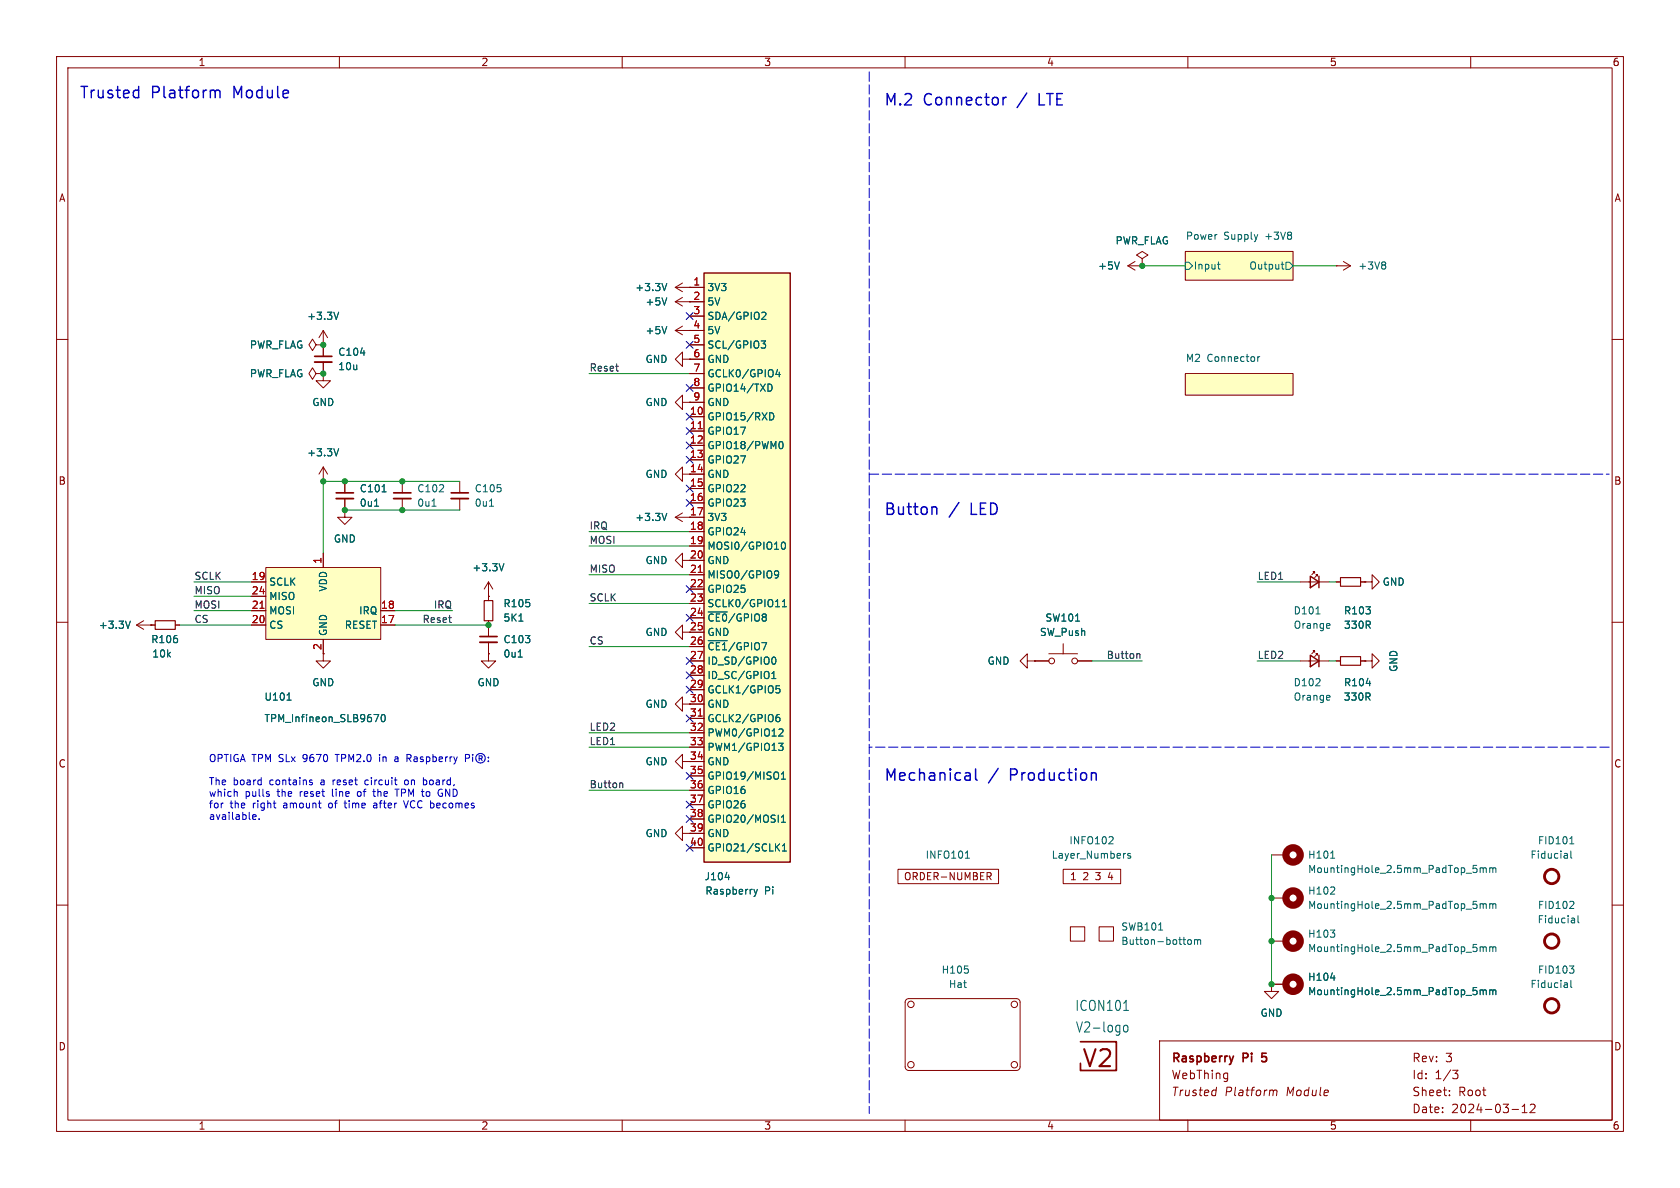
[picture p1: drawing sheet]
<svg xmlns="http://www.w3.org/2000/svg" width="297mm" height="210mm" viewBox="0 0 297 210" stroke-linecap="round" stroke-linejoin="round" font-family="sans-serif">
<g fill="none" stroke="#840000" stroke-width=".18">
<path d="M10 10h277v190h-277zM12 12h273v186h-273zM60 10v2M110 10v2M160 10v2M210 10v2M260 10v2M10 60h2M209.5 44.5h19.1v5h-19.1zM285 60h2M209.5 66h19.1v3.9h-19.1zM10 110h2"/>
<path d="M285 110h2M10 160h2M285 160h2M189.2 163.8h2.6v2.6h-2.6zM194.3 163.8h2.5v2.6h-2.5zM60 198v2M110 198v2M160 198v2M205 184h80v14h-80zM210 198v2M215.1 192.2l-.2 1.5M224.9 192.7l.2 .2"/>
<path d="M225.1 192.9l-.1 .8M225.1 192.9a.38 .38 0 0 1 .6-.1v.9M256.2 193.6v.1M256.2 192.8v.1M256.8 189.2h.9l-.5 .6 .5 .1v.5l-.2 .3h-.5M260 198v2M267.3 196.1h1.2M269.1 196.7h.9M269.1 195.6l.4-.4v1.5M270.5 195.3l.6-.1 .2 .1 .1 .3-.9 1.1h.9"/>
</g>
<path d="M218.1 186.7l-.4 1M223.1 187.5v.1M223.1 186.2v.7v-.1" fill="none" stroke="#840000" stroke-width=".3"/>
<g fill="#ffffc2" stroke="#ffffc2" stroke-width=".18">
<path d="M209.5 44.5h19.1v5h-19.1z"/>
<path d="M209.5 66h19.1v3.9h-19.1z"/>
</g>
<g fill="none" stroke="#006464" stroke-width=".18">
<path d="M209.5 46.4h.7l.6 .6-.6 .6h-.7zM215.2 46.7h.5M215.5 47.5l.2 .1M226.5 46.7h.5M226.7 46.3v1.1l.3 .2M227.3 46.4h.7l.6 .6-.6 .6h-.7zM222.3 63v.9M222.7 63l-.4 .3M204.8 164.4h.7M210.1 166.2l.3-.1 .2 .2v.4l-.2 .2h-.3l-.1-.2zM211.2 166.2l.3-.1 .2 .2M211.2 166.1v.8"/>
<path d="M211.7 166.3l.2-.2 .3 .1 .1 .7M211.7 166.3v.6"/>
</g>
<path d="M124.5 48.3h15.2v104.1h-15.2z" fill="#ffffc2"/>
<path d="M124.5 48.3h15.2v104.1h-15.2z" fill="none" stroke="#840000" stroke-width=".25"/>
<g fill="none" stroke="#840000" stroke-width=".18">
<path d="M121.9 50.8h2.6M121.9 53.3h2.6M121.9 55.9h2.6M121.9 58.4h2.6M199.4 47h2.5M199.4 47l1.3 .8M200.7 46.2l-1.3 .8M201.9 45.7l1-.6-1-.6-1 .6 1 .6v1.3M201.9 47h.1M236.2 47h.1M236.2 47h2.6M237.5 46.2l1.3 .8"/>
<path d="M238.8 47l-1.3 .8M120.6 71.1v-1.2l-1.2 1.2 1.2 1.3v-1.3h1.3M121.9 71.1h.1M121.9 73.7h2.6M121.9 76.2h2.6M121.9 78.7h2.6M121.9 61h2.6M121.9 63.5h2.6M121.9 66h2.6M121.9 68.6h2.6M121.9 71.1h2.6M119.4 91.4h5.1"/>
<path d="M119.4 91.4l1.2 .8M120.6 83.8v-1.2l-1.2 1.2 1.2 1.3v-1.3h3.9M120.6 99.1v-1.3l-1.2 1.3 1.2 1.2v-1.2h3.9M120.6 90.7l-1.2 .7M121.9 81.3h2.6M121.9 86.4h2.6M121.9 88.9h2.6M121.9 94h2.6M121.9 96.5h2.6M57.1 115.6v1.2h1.3l-1.3 1.3-1.2-1.3h1.2M86.4 115.6v1.2h1.2l-1.2 1.3-1.3-1.3h1.3M86.4 115.6h.1"/>
<path d="M121.9 101.6h2.6M121.9 104.1h2.6M121.9 106.7h2.6M121.9 109.2h2.6M121.9 111.8h2.6M121.9 114.3h2.6M121.9 116.8h2.6M121.9 119.4h2.6M181.6 116.8v-1.2l-1.3 1.2 1.3 1.3v-1.3h1.3M182.9 116.8h.1M182.9 116.8h2.5M185.4 115.6h5.1"/>
<path d="M188 113.8v1.8M190.5 116.8h2.5M121.9 121.9h2.6M121.9 124.5h2.6M121.9 127h2.6M121.9 129.5h2.6M121.9 132.1h2.6M121.9 134.6h2.6M121.9 137.2h2.6M121.9 139.7h2.6M120.6 147.3v-1.2l-1.2 1.2 1.2 1.3v-1.3h3.9M121.9 142.2h2.6"/>
<path d="M121.9 144.8h2.6M121.9 149.9h2.6M158.7 153.7h17.8v2.5h-17.8zM174.5 154.2h.5l.2 .3-.1 .4h-.6M174.8 154.9l.4 .6M188 153.7h10.1v2.5h-10.1zM224.8 151.1h2.5M160.2 176.7l.5-.2h19a.64 .64 0 0 1 .6 .7v11.4a.65 .65 0 0 1-.6 .6h-19a.64 .64 0 0 1-.7-.6v-11.4z"/>
<circle cx="185.9" cy="116.8" r=".51"/>
<circle cx="190" cy="116.8" r=".51"/>
<circle cx="161" cy="177.5" r=".57"/>
<circle cx="179.3" cy="177.5" r=".57"/>
<circle cx="161" cy="188.2" r=".57"/>
<circle cx="179.3" cy="188.2" r=".57"/>
</g>
<g fill="none" stroke="#006464" stroke-width=".18">
<path d="M134.9 55.2l.4 .1 .1 .3-.8 .9h.8M197.9 46.3l-.4 1.3M244.7 46.3l.3 .2-.3 .3 .3 .3v.2l-.3 .3M134.6 60.3h.7l-.4 .5 .4 .1v.4l-.2 .2h-.4M135.8 67.9a.64 .64 0 0 1 .7 .6 .64 .64 0 0 1-.7 .7M136.1 73a.64 .64 0 0 1 .7 .6 .64 .64 0 0 1-.7 .6M137.5 65.3l-.3 .9h.7M137.7 78.5l.1-.3 .2-.2a.68 .68 0 0 1 .5 .7 .68 .68 0 0 1-.5 .6l-.2-.1-.1-.4M137.8 65.8v.8M117.9 90.7l-.4 1.3M138.3 96l.1-.2a.68 .68 0 0 1 .5 .7 .68 .68 0 0 1-.5 .6l-.1-.1-.2-.4zM125.2 108.2h3.4"/>
<path d="M125.2 113.3h3.4M136.4 119.1l.4-.4v1.3M136.4 120h.8M136.6 116.2l.1-.1a.68 .68 0 0 1 .5 .7 .68 .68 0 0 1-.5 .6h-.1M137.1 107.3h.7M137.6 101.5l-.2 .2-.4-.1-.1-.1 .1-.5 .4-.1 .2 .1a.84 .84 0 0 1-.3 1.2h-.3M138.3 107.3h.7M138.3 106.4l.4-.4v1.3M190.1 109.8h.8M137.2 127l.2-.2h.2l.3 .2v.3l-.3 .3-.3-.1-.1-.2M137.6 136.7v.9M137.6 131.4h.8l-.4 .5 .4 .1v.5l-.2 .2-.5-.1"/>
<path d="M137.7 129l.5-.2 .2 .4-.8 .9h.8M137.8 126.3l-.4 .1-.2 .5M137.8 121.2h-.6v.6l.1-.1 .5 .1 .1 .2-.1 .4-.2 .1-.4-.1M138.1 137.7h.8M138.1 136.8l.4-.3v1.2M128.2 155.1h.8M133.3 157.2l.3 .9M133.6 158.1l-.3 .4M133.9 157.2l-.3 .9M137.3 149.7l.5 .7M137.8 149.2l-.7 .7M138.1 144.5l.4-.4v1.3"/>
<path d="M138.1 145.4h.8M138.3 149.5l.4-.3v1.2M138.3 150.4h.7M170.7 151.7h.7M170.9 150.6l.1-.2v1.3M196.5 147.9l.3 .2-.1 .3-.7 .8h.8M198.9 150.9h.1M199.8 150.9h-.3l-.1 .1v.2l.4 .1v.3h-.4M235.2 151.7h.8M260.5 153h.6M261 153.5l.1 .2-.1 .5M261.7 153.5l.3-.1 .2 .2"/>
<path d="M261.7 153.4v.8M262.2 153.6l.2-.2 .3 .1 .1 .7M262.2 153.6v.6M263.4 153.5l.3-.1 .2 .2M263.4 153.4v.8M263.9 153.6l.2-.2 .3 .1 .1 .7M263.9 153.6v.6M277 150.9l.1 .8M277.1 151.6l-.1 .1M277.1 151.2h-.1M277.5 149.2h.7M277.7 150.4v1.1l.2 .2"/>
<path d="M277.8 148.1l.1-.2v1.3M171.1 171.4v.5M198.7 178.6h.8M198.8 181.3a.39 .39 0 0 1 .6 .3v.5a.4 .4 0 0 1-.4 .3 .4 .4 0 0 1-.4-.3v-.5z"/>
</g>
<path d="M123.4 75.8h.8M123.4 101.2h.8M123.4 126.6h.8" fill="none" stroke="#a90000" stroke-width=".18"/>
<path d="M191 184.2h6.4v5h-6.4v-1.2" fill="none" stroke="#840000" stroke-width=".3"/>
<circle cx="274.3" cy="154.9" r="1.27" fill="none" stroke="#840000" stroke-width=".51"/>
<circle cx="228.6" cy="151.1" r="1.27" fill="none" stroke="#840000" stroke-width="1.3"/>
<path d="M47 100.3h20.3v12.7h-20.3z" fill="#ffffc2"/>
<g fill="none" stroke="#840000" stroke-width=".18">
<path d="M57.1 58.4v4.6M57.1 58.4l-.7 1.3M57.1 58.4l.8 1.3M119.4 53.3l1.2 .8M119.4 53.3h5.1M119.4 58.4l1.2 .8M119.4 58.4h5.1M119.4 50.8l1.2 .8M119.4 50.8h5.1M120.6 52.6l-1.2 .7M120.6 57.7l-1.2 .7M120.6 50l-1.2 .8"/>
<path d="M121.9 50.8h.1M121.9 55.9h2.6M201.9 47h.1M55.9 66l-.7-1-.6 1 .6 1.1 .7-1.1h1.2M55.9 61l-.7-1.1-.6 1.1 .6 1 .7-1h1.2M57.1 66h.1M57.1 61h.1M57.1 66v1.3h1.3l-1.3 1.3-1.2-1.3h1.2M57.1 64v2M120.6 63.5v-1.3l-1.2 1.3 1.2 1.3v-1.3h1.3M121.9 63.5h.1M121.9 71.1h.1"/>
<path d="M121.9 73.7h2.6M121.9 76.2h2.6M121.9 78.7h2.6M121.9 61h2.6M121.9 63.5h2.6M121.9 66h2.6M121.9 68.6h2.6M121.9 71.1h2.6M57.1 85.1h.1M57.1 82.6v2.5M57.1 97.8v2.5M57.1 82.6l-.7 1.2"/>
<path d="M57.1 82.6l.8 1.2M61 90.2v1.2h1.2l-1.2 1.3-1.3-1.3h1.3M61 90.2h.1M61 85.1v2M61 88.1v2.1M71.1 85.1v2M71.1 88.1v2.1M81.3 85.1v2M81.3 88.1v2.1M121.9 81.3h2.6M121.9 83.8h2.6M121.9 86.4h2.6"/>
<path d="M121.9 88.9h2.6M121.9 91.4h2.6M121.9 94h2.6M121.9 96.5h2.6M121.9 99.1h2.6M24.1 110.5h3.3M24.1 110.5l1.3 .8M25.4 109.7l-1.3 .8M26.7 110.5h.1M31 110.5h.7M44.4 110.5h2.6M44.4 108h2.6"/>
<path d="M44.4 102.9h2.6M44.4 105.4h2.6M47 100.3h20.3v12.7h-20.3zM57.1 113v2.6M67.3 110.5h2.5M67.3 108h2.5M86.4 105.4h.1M86.4 115.6h.1M86.4 102.9v3.3M86.4 109.7v2.8M86.4 113.5v2.1M86.4 102.9l-.8 1.2"/>
<path d="M86.4 102.9l.7 1.2M120.6 111.8v-1.3l-1.2 1.3 1.2 1.2v-1.2h3.9M121.9 116.8h2.6M121.9 101.6h2.6M121.9 104.1h2.6M121.9 106.7h2.6M121.9 109.2h2.6M121.9 114.3h2.6M121.9 119.4h2.6M182.9 116.8h.1M182.9 116.8h2.5M190.5 116.8h2.5"/>
<path d="M229.9 102.9h5M229.9 116.8h5M232.4 115.3v-.2h-.2h.2l-.5 .5M232.4 101.3v-.2h-.2h.2l-.5 .5M232.9 115.8v-.2h-.2h.2l-.5 .5M232.9 101.9v-.3h-.2h.2l-.5 .5M236.2 102.9h.8M236.2 116.8h.8M240.5 102.9h.8M240.5 116.8h.8M241.3 116.8h1.3v-1.2l1.2 1.2-1.2 1.3v-1.3M241.3 116.8h.1"/>
<path d="M241.3 102.9h1.3v-1.3l1.2 1.3-1.2 1.2v-1.2M241.3 102.9h.1M120.6 134.6v-1.2l-1.2 1.2 1.2 1.3v-1.3h3.9M120.6 124.5v-1.3l-1.2 1.3 1.2 1.2v-1.2h3.9M121.9 121.9h2.6M121.9 127h2.6M121.9 129.5h2.6M121.9 132.1h2.6M121.9 137.2h2.6M121.9 139.7h2.6M121.9 142.2h2.6M121.9 144.8h2.6"/>
<path d="M121.9 147.3h2.6M121.9 149.9h2.6M224.8 158.8h2.5M224.8 174v1.3h1.3l-1.3 1.2-1.3-1.2h1.3M224.8 174h.1M224.8 166.4h2.5M224.8 174h2.5"/>
</g>
<path d="M123.4 75.8h.8M46 107.5h.7M123.4 101.2h.8M123.4 126.6h.8" fill="none" stroke="#a90000" stroke-width=".18"/>
<g fill="none" stroke="#006464" stroke-width=".18">
<path d="M59.9 55.2l-.5 1.3M117.9 52.6l-.4 1.3M117.9 57.7l-.4 1.3M117.9 50.1l-.4 1.3M134.9 55.2l.4 .1 .1 .3-.8 .9h.8M197.9 46.3l-.4 1.3M59.9 79.3l-.5 1.3M63.7 62.4h.8M134.6 60.3h.7l-.4 .5 .4 .1v.4l-.2 .2h-.4M135.8 67.9a.64 .64 0 0 1 .7 .6 .64 .64 0 0 1-.7 .7M136.1 73a.64 .64 0 0 1 .7 .6 .64 .64 0 0 1-.7 .6M137.5 65.3l-.3 .9h.7"/>
<path d="M137.7 78.5l.1-.3 .2-.2a.68 .68 0 0 1 .5 .7 .68 .68 0 0 1-.5 .6l-.2-.1-.1-.4M137.8 65.8v.8M66.2 89.5h.7M67.5 86.9h.8M76.4 89.5h.7M86.5 89.5h.8M89.1 99.6l-.4 1.3M117.9 90.7l-.4 1.3M138.3 96l.1-.2a.68 .68 0 0 1 .5 .7 .68 .68 0 0 1-.5 .6l-.1-.1-.2-.4zM23 109.8l-.4 1.3M91.6 116.2h.7M91.7 109.8h.8"/>
<path d="M125.2 108.2h3.4M125.2 113.3h3.4M136.4 119.1l.4-.4v1.3M136.4 120h.8M136.6 116.2l.1-.1a.68 .68 0 0 1 .5 .7 .68 .68 0 0 1-.5 .6h-.1M137.1 107.3h.7M137.6 101.5l-.2 .2-.4-.1-.1-.1 .1-.5 .4-.1 .2 .1a.84 .84 0 0 1-.3 1.2h-.3M138.3 107.3h.7M138.3 106.4l.4-.4v1.3M190.1 109.8h.8M232.6 108.5h.8M234.9 110.2l.2 .3-.6 .1"/>
<path d="M235.1 111l-.2 .1M50.7 123.8h.8M66.1 126.3h.9l-.6 1.3M67.5 126.4l.2-.1a.68 .68 0 0 1 .4 .6 .68 .68 0 0 1-.4 .7l-.2-.1-.1-.4zM137.2 127l.2-.2h.2l.3 .2v.3l-.3 .3-.3-.1-.1-.2M137.6 136.7v.9M137.6 131.4h.8l-.4 .5 .4 .1v.5l-.2 .2-.5-.1M137.7 129l.5-.2 .2 .4-.8 .9h.8M137.8 126.3l-.4 .1-.2 .5M137.8 121.2h-.6v.6l.1-.1 .5 .1 .1 .2-.1 .4-.2 .1-.4-.1M138.1 137.7h.8M138.1 136.8l.4-.3v1.2"/>
<path d="M234.9 122.9l.2 .3-.6 .1M235.1 123.7l-.2 .1M241.5 120.8h.8M128.2 155.1h.8M133.3 157.2l.3 .9M133.6 158.1l-.3 .4M133.9 157.2l-.3 .9M137.3 149.7l.5 .7M137.8 149.2l-.7 .7M138.1 144.5l.4-.4v1.3M138.1 145.4h.8M138.3 149.5l.4-.3v1.2"/>
<path d="M138.3 150.4h.7M235.2 158.1h.8M235.9 156.9v.4M260.5 159.3h.6M261 159.9l.1 .2-.1 .4M261.7 159.8v.8M261.7 159.9l.3-.1 .2 .1M262.2 159.9v.7M262.2 159.9l.2-.1h.3l.1 .8M263.4 159.8v.8M263.4 159.9l.3-.1 .2 .1M263.9 159.9v.7"/>
<path d="M263.9 159.9l.2-.1h.3l.1 .8M278.1 159.4l.1 .2v.3l-.7 .7h.7M235.2 164.4h.8l-.5 .5M235.2 172.9h.8M235.9 165v.6M260.5 166.9h.6M260.5 174.6h.6M261 167.5l.1 .2-.1 .5M261 175.1l.1 .2-.1 .5M261.7 167.4v.8M261.7 175v.8M261.7 167.5l.3-.1 .2 .2"/>
<path d="M261.7 175.1l.3-.1 .2 .2M262.2 167.6l.2-.2h.3l.1 .8M262.2 167.6v.6M262.2 175.2v.6M262.2 175.2l.2-.2 .3 .1 .1 .7M263.4 167.5l.3-.1 .2 .2M263.4 167.4v.8M263.4 175v.8M263.4 175.1l.3-.1 .2 .2M263.9 167.6l.2-.2h.3l.1 .8M263.9 167.6v.6M263.9 175.2v.6"/>
<path d="M263.9 175.2l.2-.2 .3 .1 .1 .7M277 173.8l.1 .8M277.1 174.5l-.1 .1M277.1 174l-.1 .1M277.5 170.8h.7l-.4 .4M277.7 173.3v1.1l.2 .2M278.1 171.3l.1 .2-.1 .5M278.3 162.4l.1 .7M278.4 163.1h-.1M278.4 162.6l-.1 .1M279 161.9v1.1l.2 .1"/>
</g>
<path d="M27.4 109.7h3.6v1.6h-3.6zM85.6 106.2h1.5v3.5h-1.5zM237 116.1h3.5v1.5h-3.5zM237 102.1h3.5v1.5h-3.5z" fill="none" stroke="#840000" stroke-width=".2"/>
<path d="M231.6 115.8l1.6 1-1.6 1.1zM231.6 101.9l1.6 1-1.6 1zM233.2 101.9v2M233.2 115.8v2.1" fill="none" stroke="#840000" stroke-width=".25"/>
<g fill="none" stroke="#840000" stroke-width="1.3">
<circle cx="228.6" cy="158.7" r="1.27"/>
<circle cx="228.6" cy="166.4" r="1.27"/>
<circle cx="228.6" cy="174" r="1.27"/>
</g>
<g fill="none" stroke="#840000" stroke-width=".51">
<circle cx="274.3" cy="166.4" r="1.27"/>
<circle cx="274.3" cy="177.8" r="1.27"/>
</g>
<path d="M55.6 64h3.1M59.4 88.1h3.1M69.6 88.1h3M79.8 88.1h3M84.8 113.5h3.1" fill="none" stroke="#840000" stroke-width=".33"/>
<path d="M55.6 63h3.1M59.4 87.1h3.1M69.6 87.1h3M79.8 87.1h3M84.8 112.5h3.1" fill="none" stroke="#840000" stroke-width=".3"/>
<path d="M201.2 115.5l.3 .2v.7M109.7 138.4l.4 .2v.7" fill="none" stroke="#0f0f0f" stroke-width=".18"/>
<path d="M38.8 16l.1 1.3M172.5 135.9v1.7l.3 .3" fill="none" stroke="#0000c2" stroke-width=".25"/>
<g fill="none" stroke="#0000c2" stroke-width=".18">
<path d="M41.8 139.9l.1 .2v.7M47.5 139.9l.1 .1M54.9 138.3l.3 .1 .1 .1-.2 .2h-.3M54.9 137.9h.3M63.3 140l-.1 .2 .1 .5M64.7 137.9l-.2 .2v.4l.2 .2M65.9 139.9h.5M66.1 139.5v1.1l.3 .2M67.1 133.4v.1M67.1 133.8v.8M69.8 139.5h.8M70.2 139.5v1.3"/>
<path d="M70.2 133.8l-.4 .1M70.3 134.2h-.4l-.1 .1v.3h.5M71.9 133.4h.7M71.9 137.9h-.3l-.1 .2 .1 .5 .3 .1M72.2 134l.5 .6M72.6 134h-.7M74.8 137.9h.4l.2 .1M75.4 138.6l-.2 .1h-.4M82.3 134h.6l.1-.2v-.3l-.7-.1v1.2M83.6 133.4v.1M83.6 133.8v.8M84.7 134.1l.5-.1v-.3l-.5-.1v.9"/>
<path d="M84.9 134.1l.4 .4M86.3 134.5v.1M86.3 133.9v.1M44.7 144.8h.5M44.7 144.1l.4-.1 .2 .3-.6 .1M45.8 144.7v.2M47.5 140.3l.1 .2-.1 .3M60.8 142h.5M61 141.5l.1 1.3M66.4 142h-.3M66.5 142.3h-.3l-.2 .2 .1 .3h.4M71.3 141.5l.5 1.3 .4-1.3"/>
<path d="M78 140.2h.2v.5l-.3 .1"/>
<circle cx="85" cy="134" r=".85"/>
</g>
<path d="M153.7 12.7v184.2M153.7 83.8h130.8M284.5 132.1h-130.8" fill="none" stroke="#0000c2" stroke-width=".18" stroke-dasharray="1.7 .6"/>
<g fill="none" stroke="#009600" stroke-width=".18">
<path d="M201.9 47h7.6M228.6 47h7.6M104.1 66h17.8M61 90.2h20.3M81.3 85.1h-24.2v12.7M104.1 94h17.8M104.1 96.5h17.8M31.7 110.5h12.7M34.3 102.9h10.1M34.3 105.4h10.1M34.3 108h10.1M69.8 110.5h16.6"/>
<path d="M69.8 108h10.2M104.1 101.6h17.8M104.1 114.3h17.8M104.1 106.7h17.8M193 116.8h8.9M222.2 102.9h7.7M222.2 116.8h7.7M234.9 102.9h1.3M234.9 116.8h1.3M104.1 132.1h17.8M104.1 139.7h17.8M104.1 129.5h17.8"/>
<path d="M224.8 151.1v22.9"/>
</g>
<g fill="none" stroke="#000084" stroke-width=".18">
<path d="M121.3 55.3l1.2 1.2M122.5 55.3l-1.2 1.2M121.3 68l1.2 1.2M121.3 73.1l1.2 1.2M121.3 75.6l1.2 1.2M121.3 78.1l1.2 1.2M121.3 60.4l1.2 1.2M122.5 68l-1.2 1.2M122.5 73.1l-1.2 1.2M122.5 75.6l-1.2 1.2M122.5 78.1l-1.2 1.2M122.5 60.4l-1.2 1.2"/>
<path d="M121.3 80.7l1.2 1.2M121.3 88.3l1.2 1.2M121.3 85.8l1.2 1.2M122.5 80.7l-1.2 1.2M122.5 88.3l-1.2 1.2M122.5 85.8l-1.2 1.2M121.3 118.8l1.2 1.2M121.3 116.2l1.2 1.2M121.3 108.6l1.2 1.2M121.3 103.5l1.2 1.2M122.5 118.8l-1.2 1.2M122.5 116.2l-1.2 1.2"/>
<path d="M122.5 108.6l-1.2 1.2M122.5 103.5l-1.2 1.2M121.3 121.3l1.2 1.2M121.3 126.4l1.2 1.2M121.3 136.6l1.2 1.2M122.5 121.3l-1.2 1.2M122.5 126.4l-1.2 1.2M122.5 136.6l-1.2 1.2M121.3 144.2l1.2 1.2M121.3 141.6l1.2 1.2M121.3 149.3l1.2 1.2M122.5 144.2l-1.2 1.2"/>
<path d="M122.5 141.6l-1.2 1.2M122.5 149.3l-1.2 1.2"/>
</g>
<g fill="#009600" stroke="#009600" stroke-width=".18">
<circle cx="224.8" cy="174" r=".46"/>
<circle cx="224.8" cy="166.4" r=".46"/>
<circle cx="224.8" cy="158.8" r=".46"/>
<circle cx="201.9" cy="47" r=".46"/>
<circle cx="61" cy="90.2" r=".46"/>
<circle cx="71.1" cy="85.1" r=".46"/>
<circle cx="71.1" cy="90.2" r=".46"/>
<circle cx="57.1" cy="66" r=".46"/>
<circle cx="57.1" cy="61" r=".46"/>
<circle cx="86.4" cy="110.5" r=".46"/>
<circle cx="61" cy="85.1" r=".46"/>
<circle cx="57.1" cy="85.1" r=".46"/>
</g>
<text font-size="4.2" fill="#840000" x="191.1" y="189.2">V2</text>
<g font-size="2.8" fill="#0000c2">
<text x="14" y="17.5">Trusted</text>
<text x="26.7" y="17.5">Platform</text>
<text x="41.5" y="17.5">Module</text>
<text x="156.2" y="18.8">M.2</text>
<text x="163.2" y="18.8">Connector</text>
<text x="180.2" y="18.8">/</text>
<text x="184.2" y="18.8">LTE</text>
<text x="156.2" y="91.2">Button</text>
<text x="167.8" y="91.2">/</text>
<text x="171.8" y="91.2">LED</text>
<text x="156.2" y="138.2">Mechanical</text>
<text x="174.8" y="138.2">/</text>
<text x="178.7" y="138.2">Production</text>
</g>
<g font-size="2.5" fill="#006464">
<text x="190" y="178.9">ICON101</text>
<text x="190.1" y="182.7">V2-logo</text>
</g>
<g font-size="2.1" fill="#840000">
<text x="207" y="188.2">Raspberry</text>
<text x="207" y="191">WebThing</text>
<text x="219.8" y="188.2">Pi</text>
<text x="223.8" y="188.2">5</text>
<text x="249.6" y="188">Rev:</text>
<text x="249.6" y="191">Id:</text>
<text x="253.7" y="191">1/3</text>
<text x="255.5" y="188">3</text>
<text x="207" y="194">Trusted</text>
<text x="216.4" y="194">Platform</text>
<text x="227.4" y="194">Module</text>
<text x="249.6" y="197">Date:</text>
<text x="249.6" y="194">Sheet:</text>
<text x="256.6" y="197">2024-03-12</text>
<text x="257.8" y="194">Root</text>
</g>
<g font-size="1.8" fill="#840000">
<text x="35" y="11.9">1</text>
<text x="85" y="11.9">2</text>
<text x="135" y="11.9">3</text>
<text x="185" y="11.9">4</text>
<text x="235" y="11.9">5</text>
<text x="285" y="11.9">6</text>
<text x="10.3" y="35.9">A</text>
<text x="285.3" y="35.9">A</text>
<text x="10.3" y="85.9">B</text>
<text x="285.3" y="85.9">B</text>
<text x="56.9" y="115" transform="rotate(-90 56.9 115)">2</text>
<text x="10.3" y="135.9">C</text>
<text x="285.3" y="135.9">C</text>
<text x="159.7" y="155.8">ORDER-NUMBER</text>
<text x="189.1" y="155.8">1</text>
<text x="191.5" y="155.8">2</text>
<text x="193.9" y="155.8">3</text>
<text x="196.3" y="155.8">4</text>
<text x="10.3" y="185.9">D</text>
<text x="285.3" y="185.9">D</text>
<text x="35" y="199.9">1</text>
<text x="85" y="199.9">2</text>
<text x="135" y="199.9">3</text>
<text x="185" y="199.9">4</text>
<text x="235" y="199.9">5</text>
<text x="285" y="199.9">6</text>
</g>
<g font-size="1.8" fill="#006464">
<text x="194" y="47.9">+5V</text>
<text x="197.1" y="43.4">PWR_FLAG</text>
<text x="209.5" y="42.5">Power</text>
<text x="210.9" y="47.9">Input</text>
<text x="216.3" y="42.5">Supply</text>
<text x="220.8" y="47.9">Output</text>
<text x="223.8" y="42.5">+3V8</text>
<text x="240" y="47.9">+3V8</text>
<text x="112.2" y="51.7">+3.3V</text>
<text x="125" y="51.7">3V3</text>
<text x="54.2" y="56.7">+3.3V</text>
<text x="114" y="54.2">+5V</text>
<text x="114" y="59.3">+5V</text>
<text x="125" y="54.2">5V</text>
<text x="125" y="56.7">SDA/GPIO2</text>
<text x="125" y="59.3">5V</text>
<text x="44.1" y="61.8">PWR_FLAG</text>
<text x="59.7" y="63.1">C104</text>
<text x="59.7" y="65.6">10u</text>
<text x="114" y="64.4">GND</text>
<text x="125" y="61.8">SCL/GPIO3</text>
<text x="125" y="64.4">GND</text>
<text x="209.5" y="64.1">M2</text>
<text x="213.4" y="64.1">Connector</text>
<text x="44.1" y="66.9">PWR_FLAG</text>
<text x="55.1" y="72">GND</text>
<text x="114" y="72">GND</text>
<text x="125" y="66.9">GCLK0/GPIO4</text>
<text x="125" y="69.4">GPIO14/TXD</text>
<text x="125" y="72">GND</text>
<text x="125" y="74.5">GPIO15/RXD</text>
<text x="125" y="77.1">GPIO17</text>
<text x="54.2" y="80.9">+3.3V</text>
<text x="125" y="79.6">GPIO18/PWM0</text>
<text x="125" y="82.1">GPIO27</text>
<text x="63.5" y="87.2">C101</text>
<text x="63.5" y="89.8">0u1</text>
<text x="73.7" y="87.2">C102</text>
<text x="73.7" y="89.8">0u1</text>
<text x="83.8" y="87.2">C105</text>
<text x="83.8" y="89.8">0u1</text>
<text x="114" y="84.7">GND</text>
<text x="125" y="84.7">GND</text>
<text x="125" y="87.2">GPIO22</text>
<text x="125" y="89.8">GPIO23</text>
<text x="112.2" y="92.3">+3.3V</text>
<text x="125" y="92.3">3V3</text>
<text x="125" y="94.8">GPIO24</text>
<text x="58.9" y="96.1">GND</text>
<text x="83.4" y="101.2">+3.3V</text>
<text x="114" y="99.9">GND</text>
<text x="125" y="97.4">MOSI0/GPIO10</text>
<text x="125" y="99.9">GND</text>
<text x="47.5" y="103.7">SCLK</text>
<text x="47.5" y="106.3">MISO</text>
<text x="58" y="104.7" transform="rotate(-90 58 104.7)">VDD</text>
<text x="88.9" y="107.5">R105</text>
<text x="125" y="102.5">MISO0/GPIO9</text>
<text x="125" y="105">GPIO25</text>
<text x="125" y="107.5">SCLK0/GPIO11</text>
<text x="244.3" y="103.7">GND</text>
<text x="17.4" y="111.4">+3.3V</text>
<text x="26.6" y="113.9">R106</text>
<text x="47.5" y="111.4">CS</text>
<text x="47.5" y="108.8">MOSI</text>
<text x="58" y="112.5" transform="rotate(-90 58 112.5)">GND</text>
<text x="60.9" y="111.4">RESET</text>
<text x="63.4" y="108.8">IRQ</text>
<text x="88.9" y="113.9">C103</text>
<text x="88.9" y="110.1">5K1</text>
<text x="114" y="112.6">GND</text>
<text x="125" y="110.1">~{CE0}/GPIO8</text>
<text x="125" y="112.6">GND</text>
<text x="183.7" y="112.6">SW_Push</text>
<text x="184.7" y="110.1">SW101</text>
<text x="228.6" y="108.8">D101</text>
<text x="228.6" y="111.4">Orange</text>
<text x="237.5" y="108.8">R103</text>
<text x="237.5" y="111.4">330R</text>
<text x="26.8" y="116.4">10k</text>
<text x="88.9" y="116.4">0u1</text>
<text x="125" y="115.2">~{CE1}/GPIO7</text>
<text x="125" y="117.7">ID_SD/GPIO0</text>
<text x="174.5" y="117.7">GND</text>
<text x="247.2" y="118.9" transform="rotate(-90 247.2 118.9)">GND</text>
<text x="46.7" y="124.1">U101</text>
<text x="55.1" y="121.5">GND</text>
<text x="84.3" y="121.5">GND</text>
<text x="114" y="125.3">GND</text>
<text x="125" y="120.2">ID_SC/GPIO1</text>
<text x="125" y="122.8">GCLK1/GPIO5</text>
<text x="125" y="125.3">GND</text>
<text x="228.6" y="121.5">D102</text>
<text x="228.6" y="124.1">Orange</text>
<text x="237.5" y="124.1">330R</text>
<text x="237.5" y="121.5">R104</text>
<text x="46.7" y="127.9">TPM_Infineon_SLB9670</text>
<text x="125" y="127.9">GCLK2/GPIO6</text>
<text x="125" y="130.4">PWM0/GPIO12</text>
<text x="114" y="135.5">GND</text>
<text x="125" y="132.9">PWM1/GPIO13</text>
<text x="125" y="135.5">GND</text>
<text x="125" y="138">GPIO19/MISO1</text>
<text x="125" y="140.6">GPIO16</text>
<text x="125" y="143.1">GPIO26</text>
<text x="114" y="148.2">GND</text>
<text x="125" y="145.6">GPIO20/MOSI1</text>
<text x="125" y="148.2">GND</text>
<text x="188.9" y="149.5">INFO102</text>
<text x="271.8" y="149.5">FID101</text>
<text x="124.5" y="155.8">J104</text>
<text x="125" y="150.7">GPIO21/SCLK1</text>
<text x="163.5" y="152">INFO101</text>
<text x="185.8" y="152">Layer_Numbers</text>
<text x="231.1" y="154.5">MountingHole_2.5mm_PadTop_5mm</text>
<text x="231.1" y="152">H101</text>
<text x="270.5" y="152">Fiducial</text>
<text x="124.6" y="158.3">Raspberry</text>
<text x="135.1" y="158.3">Pi</text>
<text x="231.1" y="160.9">MountingHole_2.5mm_PadTop_5mm</text>
<text x="231.1" y="158.3">H102</text>
<text x="271.8" y="160.9">FID102</text>
<text x="198.1" y="167.2">Button-bottom</text>
<text x="198.1" y="164.7">SWB101</text>
<text x="231.1" y="166">H103</text>
<text x="271.7" y="163.4">Fiducial</text>
<text x="166.4" y="172.3">H105</text>
<text x="231.1" y="168.5">MountingHole_2.5mm_PadTop_5mm</text>
<text x="231.1" y="173.6">H104</text>
<text x="271.8" y="172.3">FID103</text>
<text x="167.6" y="174.9">Hat</text>
<text x="222.8" y="179.9">GND</text>
<text x="231.1" y="176.1">MountingHole_2.5mm_PadTop_5mm</text>
<text x="270.5" y="174.9">Fiducial</text>
</g>
<g font-size="1.8" fill="#a90000">
<text x="122.5" y="50.5">1</text>
<text x="122.5" y="53.1">2</text>
<text x="122.5" y="55.6">3</text>
<text x="122.5" y="58.2">4</text>
<text x="122.5" y="60.7">5</text>
<text x="122.5" y="63.2">6</text>
<text x="122.5" y="65.8">7</text>
<text x="122.5" y="68.3">8</text>
<text x="122.5" y="70.9">9</text>
<text x="121.9" y="73.4">10</text>
<text x="121.9" y="75.9">11</text>
<text x="121.9" y="78.5">12</text>
<text x="121.9" y="81">13</text>
<text x="121.9" y="83.6">14</text>
<text x="121.9" y="86.1">15</text>
<text x="121.9" y="88.6">16</text>
<text x="121.9" y="91.2">17</text>
<text x="121.9" y="93.7">18</text>
<text x="56.9" y="99.8" transform="rotate(-90 56.9 99.8)">1</text>
<text x="121.9" y="96.3">19</text>
<text x="121.9" y="98.8">20</text>
<text x="121.9" y="101.3">21</text>
<text x="44.4" y="102.6">19</text>
<text x="44.4" y="107.7">21</text>
<text x="44.4" y="105.2">24</text>
<text x="67.3" y="107.7">18</text>
<text x="121.9" y="103.9">22</text>
<text x="121.9" y="106.4">23</text>
<text x="44.4" y="110.2">20</text>
<text x="67.3" y="110.2">17</text>
<text x="121.9" y="109">24</text>
<text x="121.9" y="111.5">25</text>
<text x="121.9" y="114">26</text>
<text x="121.9" y="116.6">27</text>
<text x="121.9" y="119.1">28</text>
<text x="121.9" y="121.7">29</text>
<text x="121.9" y="124.2">30</text>
<text x="121.9" y="126.7">31</text>
<text x="121.9" y="129.3">32</text>
<text x="121.9" y="131.8">33</text>
<text x="121.9" y="134.4">34</text>
<text x="121.9" y="136.9">35</text>
<text x="121.9" y="139.4">36</text>
<text x="121.9" y="142">37</text>
<text x="121.9" y="144.5">38</text>
<text x="121.9" y="147.1">39</text>
<text x="121.9" y="149.6">40</text>
</g>
<g font-size="1.8" fill="#0f0f0f">
<text x="104.1" y="65.8">Reset</text>
<text x="104.1" y="93.7">IRQ</text>
<text x="104.1" y="96.2">MOSI</text>
<text x="104.1" y="101.3">MISO</text>
<text x="34.3" y="102.6">SCLK</text>
<text x="34.3" y="107.7">MOSI</text>
<text x="34.3" y="105.1">MISO</text>
<text x="76.6" y="107.7">IRQ</text>
<text x="104.1" y="106.4">SCLK</text>
<text x="222.2" y="102.6">LED1</text>
<text x="34.3" y="110.2">CS</text>
<text x="74.6" y="110.2">Reset</text>
<text x="104.1" y="114">CS</text>
<text x="195.6" y="116.6">Button</text>
<text x="222.2" y="116.6">LED2</text>
<text x="104.1" y="131.8">LED1</text>
<text x="104.1" y="129.3">LED2</text>
<text x="104.1" y="139.4">Button</text>
</g>
<g font-size="1.8" fill="#0000c2">
<text x="36.8" y="134.8">OPTIGA TPM SLx</text>
<text x="53.8" y="134.8">9670</text>
<text x="59.8" y="134.8">TPM2.0</text>
<text x="67.7" y="134.8">in</text>
<text x="70.6" y="134.8">a</text>
<text x="73" y="134.8">Raspberry</text>
<text x="36.8" y="138.9">The</text>
<text x="36.8" y="140.9">which</text>
<text x="36.8" y="143">for</text>
<text x="40.7" y="143">the</text>
<text x="41.2" y="138.9">board</text>
<text x="43.3" y="140.9">pulls</text>
<text x="44.8" y="143">right</text>
<text x="47.8" y="138.9">contains</text>
<text x="49.2" y="140.9">the</text>
<text x="50.4" y="143">amount</text>
<text x="53.3" y="140.9">reset</text>
<text x="57" y="138.9">a</text>
<text x="58.6" y="143">of</text>
<text x="59.2" y="140.9">line</text>
<text x="59.3" y="138.9">reset</text>
<text x="61.6" y="143">time</text>
<text x="63.9" y="140.9">of</text>
<text x="65.2" y="138.9">circuit</text>
<text x="66.9" y="143">after</text>
<text x="66.9" y="140.9">the</text>
<text x="71" y="140.9">TPM to</text>
<text x="72.4" y="138.9">on</text>
<text x="72.5" y="143">VCC becomes</text>
<text x="75.9" y="138.9">board,</text>
<text x="78.9" y="140.9">GND</text>
<text x="36.8" y="145">available.</text>
</g>
</svg>
